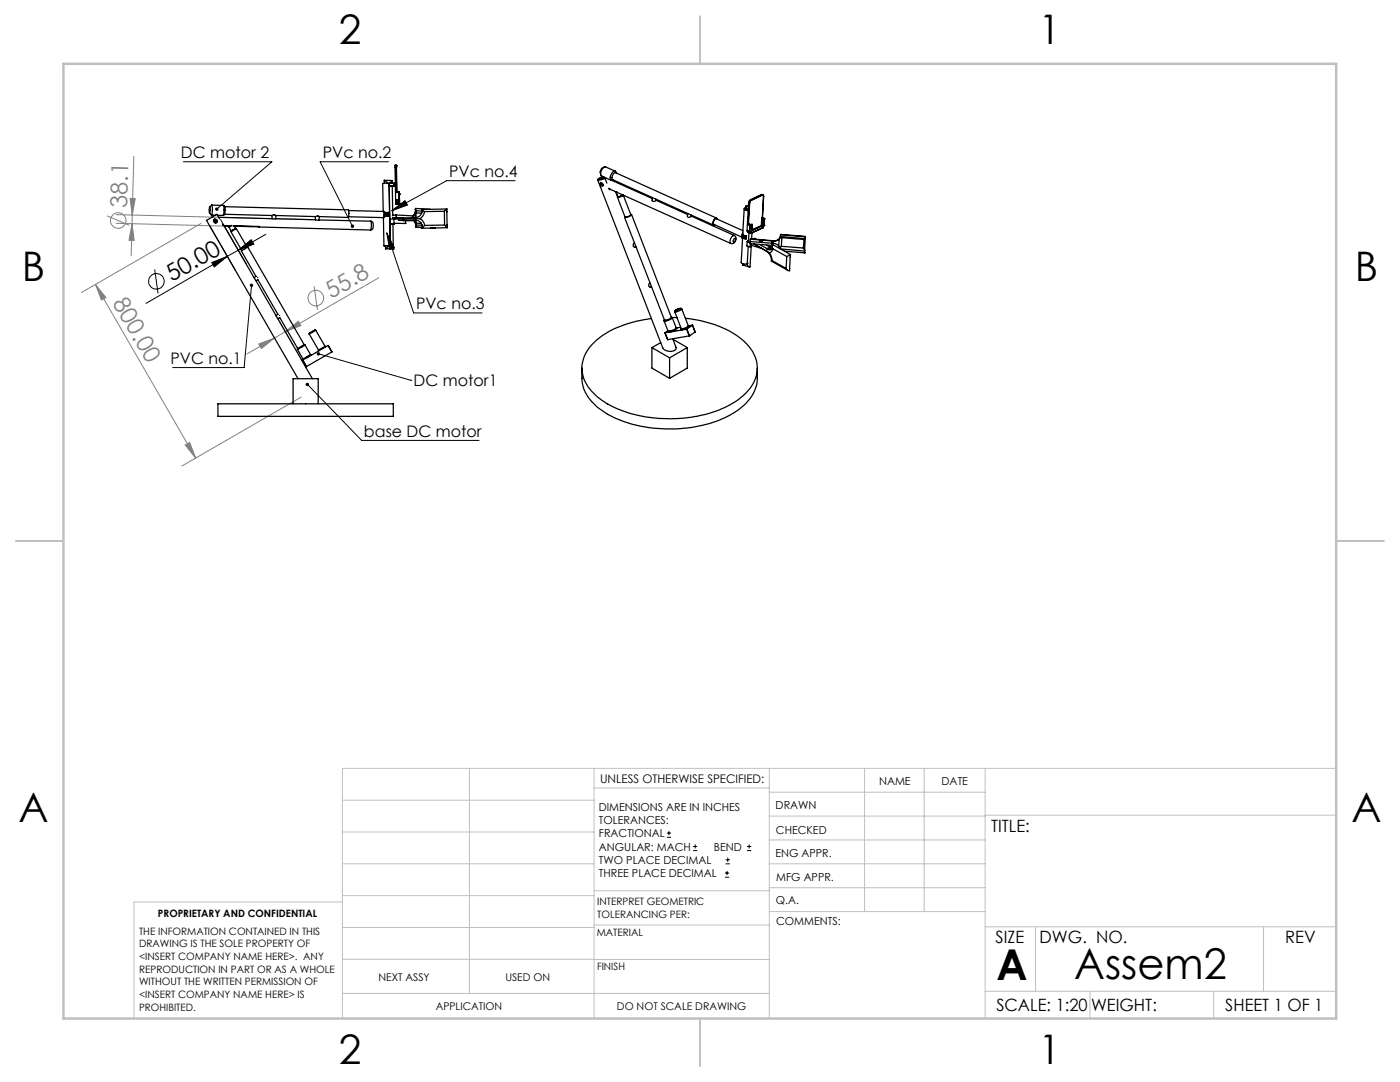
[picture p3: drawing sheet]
<svg xmlns="http://www.w3.org/2000/svg" width="279mm" height="216mm" viewBox="0 0 279 216" stroke-linecap="round" stroke-linejoin="round" font-family="sans-serif">
<g fill="none" stroke="#808080" stroke-width=".2">
<path d="M26 39.6h1l-.6 3.3zM26.7 31.2l-.3 11.7M19 56.8l20.1 34.6M19 56.8l2.1 2.6-.9 .5zM21.4 43.1l4.4 1.8M23.2 44.6l27.2 .7M23.2 42.8l39.2 1.1M26.4 44.7l-.2 6.3M26.4 44.7l.4 3.3-1-.1zM26.4 42.9v1.8M40.1 44.6l-23.8 13.7M62.7 57.1l.7 4.7"/>
<path d="M75.6 55.4l-18.7 10.8M51.6 68.7l3.2-1.2-2.6 2zM54.8 67.5l-5.5 3.1M55.7 64.1l2.8 4.8M56.9 66.2l2.6-2.1 .5 .9zM56.9 66.2l-2.1 1.3M60.1 79.2l-23.8 13.8M37 88.8l.9-.5 1.2 3.1z"/>
<circle cx="23.6" cy="44" r="1.56"/>
<circle cx="63" cy="59.5" r="1.56"/>
</g>
<g fill="none" stroke="#000" stroke-width=".2">
<path d="M36.6 32.3h17.7l-11 9.4M77.5 32.3h-13.6l6.4 12.9M102.8 36.1h-13.7l-10.9 6M30.9 53.8l.6 4.7M41.8 45l5.2 8.9M42.3 52.4l3.1-1.2-2.6 2.1zM44 43.8l5.1 8.9M45.4 51.2l-16.3 9.3M47.6 49.9l-2.2 1.3M47.6 49.9l2.5-2.1 .6 .9zM50.2 56.9l-1.5 16.4h-14.2M53.1 46.7l-5.5 3.2"/>
<path d="M77.2 46.5l5.3 15.9h13.7M77.2 46.5l1.5 2.9-.9 .4zM78.2 42.1l2.6-2.1 .5 .9zM61.3 76.7l10.9 11.2h23.4M63.5 70.6l18.5 5.3M82 75.9h.1M133.1 167.1h.8M133.1 166.2h.8M133.5 165.8v.9M138.3 169.7h.8M138.3 168.9h.8M138.7 168.5v.8"/>
<path d="M144.7 175h.8M144.7 174.2h.8M144.8 172.4h.9M144.8 171.6h.9M145.1 173.8v.8M145.2 171.1v.9M149.1 169.7h.8M149.1 168.9h.8M149.5 168.5v.8"/>
<circle cx="31.2" cy="56.1" r="1.56"/>
</g>
<g fill="none" stroke="#c0c0c0" stroke-width=".2">
<path d="M68.3 159.7h50.3M93.7 153.3v44.9M118.6 153.3v49.9M118.6 157.2h34.9M153.5 153.3v49.9M153.5 158.1h43.1M172.5 153.3v28.6M184.4 153.3v28.6M196.6 153.3v49.9M266.7 153.3h-198.4v49.9M68.3 178.7h50.3M68.3 172.4h50.3"/>
<path d="M68.3 166h50.3M68.3 180h-41.6v23.2M118.6 177.7h35M153.5 167.6h43.1M153.5 162.8h43.1M153.5 172.4h43.1M153.5 177.1h43.1M196.6 162.7h70.1M68.3 198.2h85.2M68.3 191.4l85.2 .1M68.3 185.1h50.3M118.6 184.6h35"/>
<path d="M153.6 181.9h43M196.6 197.8h70.1M196.6 184.9h70.1M206.7 184.9v12.9M217.5 197.8v5.4M242.2 197.8v5.4M252.2 184.9v12.9"/>
</g>
<path d="M139.7 3.2v9.5M3.1 107.9h9.6M266.7 107.9h9.5M139.7 203.2v9.6" fill="none" stroke="#c0c0c0" stroke-width=".25"/>
<path d="M12.7 12.7h254v190.5h-254z" fill="none" stroke="#c0c0c0" stroke-width=".5"/>
<g fill="#000">
<path d="M42.3 52.4l3.1-1.2-2.6 2.1zM47.6 49.9l2.5-2.1 .6 .9z"/>
<path d="M63.4 70.3l-.2 .2 .3 .1-.3-.1a.34 .34 0 0 0 .4 .4 .34 .34 0 0 0 .3-.4 .34 .34 0 0 0-.5-.2zM43 41.5v.4l.3-.2-.3 .2a.35 .35 0 0 0 .5 .1 .35 .35 0 0 0 0-.5 .35 .35 0 0 0-.5 0zM70.1 45a.32 .32 0 0 0 0 .4 .32 .32 0 0 0 .4 0l-.2-.2 .2 .2a.33 .33 0 0 0 .1-.5 .33 .33 0 0 0-.5 .1zM77.2 46.5l1.5 2.9-.9 .4zM78.2 42.1l2.6-2.1 .5 .9zM50 56.7a.34 .34 0 0 0 0 .5 .34 .34 0 0 0 .5-.1 .34 .34 0 0 0-.3-.5v.3v-.3zM61 76.5a.34 .34 0 0 0 .2 .5 .34 .34 0 0 0 .4-.3 .34 .34 0 0 0-.4-.3l.1 .3z"/>
</g>
<g fill="#808080">
<path d="M56.9 66.2l2.6-2.1 .5 .9zM51.6 68.7l3.2-1.2-2.6 2z"/>
<path d="M26 39.6h1l-.6 3.3zM26.4 44.7l.4 3.3-1-.1z"/>
<path d="M19 56.8l2.1 2.6-.9 .5zM37 88.8l.9-.5 1.2 3.1z"/>
</g>
<g fill="none" stroke="#000" stroke-width=".25">
<path d="M76.7 36.5v-.5l.6 .5M76.7 36h1.5M77.6 36.6h.1M77.6 36.6h-1.2l.1 5.6-6.9-.2M77.6 36.6l.3 12.4M77.6 37.1h.1M77.6 36.6v.5M77.7 37.1h.1M78.2 36l-.5 .6M78.2 36v.5M78.3 37.1h-.6l.1 6.6M78.3 37.1l.1 5.9"/>
<path d="M78.6 36.5l.1 .2M78.6 36.5l.1 .5M78.6 36.5l-1 .1M78.7 36.7v.3M78.7 37h.2M78.7 37l-1.1 .1M78.7 37l-.4 .1M78.8 33.4h.2M78.8 33.4l.2 6.5M78.9 36.6l-.2 .1M79 39.9h.1M79 39.9v.5"/>
<path d="M79 39.9h.7M79 32.9l.1 .1M79 33.4h.1M79 32.9l-.2 .1v.4M79 32.9v.5M79 33.4l.1 5M79.1 33v.4M79.1 33.3l.1 5M79.1 33h.1M79.1 33.3h.1M79.1 33v.3M79.1 33.4l.1 4.9"/>
<path d="M79.2 38.3l-.1 .1M79.2 38.3h.4M79.2 39.9v.5zM79.6 38.3l.1 1.6M79.6 38.4h.1M79.6 38.3v.1M79.6 38.4l.1 1.5M79.6 38.4h-.5M79.7 39.9v.5M79.7 39.9h.1M79.7 38.7v2M79.7 38.7h.1"/>
<path d="M79.7 39.9v.2v-.2M119.3 35.9l13 33.5a1.74 1.74 0 0 0 2.6 .1l-.6-1.9M120.1 36.5l.3 .5-.3-.2zM120.3 35.2l-1 .6a1.7 1.7 0 0 0 1.5-.2M120.3 35.2l-.8 .6 1.3-.2M120.3 35.2h.1M120.3 35.2l.1 .3M120.6 33.3l-.5 .3-.3 .4 .1 .9M120.6 35.3l-.4 .4M120.8 35.6l.3 .9M121.5 37.6l.1 .3 .2-.1M121.5 37.6l.3 .2"/>
<path d="M121.8 37.8l24 10.8M122.2 36l8 3.6M122.4 35.9h-.4M122.8 34.1l.2 .4M122.8 34.1l-1.9-.8a1.28 1.28 0 0 0-.8 1.8l1.9 .9M122.8 34.1a1.33 1.33 0 0 0-.8 1.9M122.8 38.2l.5 1M123 38.4h.2M123 38.4l.3 .8M123.1 38.3l-.1 .1M123.3 39.2l-.1 .1M123.3 39.2h.1"/>
<path d="M124.2 38.8l-.2 .3-.7 .1M124.3 38.9l-.7 .4-.3-.1M124.3 38.9l-.8 .4h-.2v-.1M124.4 38.9l1.5 4-.8 .4h-.4l-1.5-4M124.4 38.9l-.5 .3-.7 .1M130.2 39.4l-.1 .6M130.9 39.9l6.3 2.9M130.9 39.7l-.1 .4a.41 .41 0 0 1-.7-.2M149.8 39.8l-.3 .3-.1 .3M149.8 39.8l.1 .1M149.9 39.9l-.3 .2-.1 .4M149.9 39.9l.1 .1"/>
<path d="M150 40l-.4 .5M151.9 38.8l.4 .1M151.9 38.8l.1 .1M151.9 38.8l-2.1 1M152 38.9l.1 .1M152 38.9h.3M152 38.9l-2.1 1M152.1 39l.2-.1 .1 .3M152.1 39l-2.1 1M152.3 38.9h.1M152.3 38.9l.1 .3M152.4 39.2l-.2 4.3"/>
<path d="M152.4 39.2h.1M152.4 39.2l-.2 4.2M41.8 41.3l.5-.4 .1 .9-.2 1.1-.4-.4M41.8 41.3l.1 .7-.1 .5zM42.2 42.9h.8M42.3 40.9l2.3 .1M42.3 43.3h.1M42.3 43.3v.1M42.7 44l.2 .1v.4M42.7 43.9l.3 .1v.5v-.4zM42.8 43.8l.4 .1 .1 .2-.1 .3v-.5l-.4-.1M43.4 43h1.1"/>
<path d="M43.6 43.4l11.4 .2M43.8 43.7l-.5-.9-2.1 1.2 18.3 31.6M44.4 44.7l.2 .2M44.6 41a1.23 1.23 0 0 1 .3 1.4l-.1 .4-.3 .2M44.6 41l.1 1.4-.2 .6M44.7 45.1h1.2M44.8 42.8l9.5 .2M44.9 41.2l24.6 .7 .1 .2-.1 1.3-5.8-.2M45.7 45h.3M45.7 45.3l.4 .8M46 45h-1.3l10.4 18M46.1 46.2l2.2 3.8"/>
<path d="M46.1 45l-.4 .3M46.1 46.1h.1M46.3 45l-.6 .3M46.6 45l5.2 .2-.2 .1M46.7 45l.3 .6M46.7 45.1l4.9 .2M47 45.6h.1M47 45.6l-.9 .5M47.1 45.6l-1 .6M47.1 45.6h.1M47.2 45.6l-1.1 .6M47.2 45.6l2.2 3.8"/>
<path d="M51.1 55.1l-2.9-5 1.2-.8 11.3 19.5M51.1 56l.4-.2 4 6.9-.4 .3M51.1 55.1l-.4 .3M51.4 55.4h.1M51.6 45.2v.1M51.7 45.3l22.2 .6M54.3 43v.6M54.7 42.9l-.4 .1M54.7 42.9h.1M54.8 42.9l.2 .1M55 43.6l8.7 .3M62.9 43.2l.5-.1 .3 .1"/>
<path d="M62.9 43.2l-7.8-.2-.1 .6M62.9 43.2v.7M63.7 43.9l10.3 .2M63.7 43.2v.7M69.6 43.3l6.9 .1 .1 5.7M74 44.1a1.12 1.12 0 0 1 .4 1.6l-.5 .2M74 44.1l.1 1.1-.2 .7M76.5 43.4v.1M76.6 42.3v1M76.6 42.2v1.2M76.7 42.2l.2 .2M76.9 42.4h.6"/>
<path d="M77 49.6l1.5 .1M77 42.7l.3 .1-.1 .2v-.2zM77 42.6h.1M77 42.6h.1a.22 .22 0 0 1 .2 .1 .22 .22 0 0 1 0 .3M77 42.6l.2 .1 .1 .3M77.1 42.6l.3 .1-.1 .3M77.1 42.5l.3 .1-.1 .4M77.1 42.5l.3 .2-.1 .3M77.3 43h.1M77.5 43.1l-.8 .1v.2M77.5 49h-.6l.1 .6M77.5 49l.5 .1 .5 .6"/>
<path d="M77.5 49l-.5 .6M77.5 42.4h.1M77.5 43.2h.1M77.6 42.4v.8M77.8 44.7h.6M77.8 44.7h.1M77.8 44.8l.1 4.2M77.8 44.8h.1M77.9 49h.1M77.9 49h-1.3l.3 .1M77.9 43.7h-.1M77.9 43.7v1"/>
<path d="M77.9 44.7h-.1M77.9 44.7h.7M77.9 43.7h.7v1M78.4 43.4l.1 .1M78.4 44.7h.1M78.4 43.5h.7M78.4 44.7l.1 4.9M78.5 43.5h.7M78.5 49.7h.1M78.5 44.7v.1M78.5 44.7l-.1 .1M78.6 44.6h2.3"/>
<path d="M78.6 44.7l-.2 .1M79 40.4h.7M79 40.4v.3M79 40.7h.1M79 40.7h.2M79 42.9l-.7 .1M79 42.9l.1 .5M79 42.9l3.4 .2M79.1 43.4l-.6 .1M79.1 43.4l1.4 .1M79.2 40.4v.3M79.2 40.7h.1"/>
<path d="M79.7 40.4v.3M79.7 40.7h.1M79.7 40.7h-.5M79.7 40.4h.1M79.7 40.6v.1M79.7 40.6h.1M79.7 40.4v.2M80.4 44h.2M80.9 44.6h.1M80.9 44v.6M82.4 43.1l.1 .3M82.4 43.1v.4"/>
<path d="M82.6 44l.2 .4 .2 .9M82.7 44h.1M82.7 44l-1.8 .1M82.7 44h-3.2M82.7 44l.2 .3M82.8 43.9l-.1 .1M82.8 42.7l-.4 .4M82.8 42.7l.1 .7M82.9 44.3l.1 .4M82.9 43.9v.4M82.9 43.9a1.33 1.33 0 0 1 1.3 1.6M82.9 43.6v.3"/>
<path d="M82.9 43.6h.9M82.9 43.4v.2M82.9 43.4l-4.5 .1M82.9 43.6l-4.3 .1M82.9 43.9l-.2 .1M83 41.6h-.1a1.66 1.66 0 0 1-.5 1.5M83 41.6v.5M83 42.2l-.2 .5M83 42.2v1.2M83 41.6l2.9 .2M83 44.7v.2M83 42.1v.1"/>
<path d="M83 45.3l1.3 .1M83 42.5h1.1M83 42.1h1.2M83 44.9v.4M83 44v.7M83 44.5l1.1 .1M83 44.9h1.2M83.8 43.6a1.84 1.84 0 0 1 .9 1.4M84.1 42.6l-.4 .5-.8 .3M84.2 41.8v.4M84.2 41.8l.5 .4M84.2 42.3l-.1 .3"/>
<path d="M84.7 42.2a1.97 1.97 0 0 1-.9 1.4M84.7 45l-.5 .5M85.9 45.5h1M86 45.5h.9M86.9 45.5h.1M88.7 42.2v2.7M88.7 42.2h-4M88.7 44.9l.6 .5M88.7 44.9l-4 .1M89.2 41.7l-.5 .5M89.2 41.7l.1 3.7M89.2 41.7l-5 .1"/>
<path d="M89.3 45.4l-5.1 .1M125.9 42.8h.1l-.1 .2a1.32 1.32 0 0 1-1.3 .3h.1M126 42.8l8 20.5-.5 .4-.9 .2-8-20.5M126.6 48.6a.4 .4 0 0 0-.2 .4 .4 .4 0 0 0 .3 .3h.2M126.6 48.5l-.1 .1M129.6 56.6h.2M129.7 56.6a.38 .38 0 0 0-.3 .4 .38 .38 0 0 0 .4 .3h.2M137.2 42.6v.5M137.9 43.1l8.6 3.9M138 42.9a.48 .48 0 0 1-.7 .4l-.1-.2M143 43.5l-20.1-9a.98 .98 0 0 0-.7 1.3l20.2 9.1M143.1 43.7v-.1a.88 .88 0 0 0-.8 1.2l.1 .1h.2"/>
<path d="M146.5 47a.9 .9 0 0 1 .3 1 .9 .9 0 0 1-1 .6M146.5 47.6h.1a.41 .41 0 0 1 .1 .4 .41 .41 0 0 1-.4 .3zM146.5 47a1.13 1.13 0 0 0-.7 1.6M148.2 47.4l-.3 5a.78 .78 0 0 0 1.2 .1M148.2 52.7v.2l.3-.2M148.2 52.9l1.3 .4M148.2 46.5l-.2 .4v.5l.7 .3M148.2 46.5l.1 .3M148.3 46l-5.4-2.4a.81 .81 0 0 0-.4 1.2l5.5 2.5M148.3 47.1a.21 .21 0 0 1 .3 .1 .21 .21 0 0 1-.1 .3zM148.3 46.8l.6 .2M148.4 47.1l-.1 .1 .2 .2"/>
<path d="M148.5 47.1l.2 .3M148.5 47.4l.1 .1zM148.5 41.7l-.3 4.8M148.8 47.7h.1M148.8 41.4l-.3 .2 .1 .3 .7 .1M148.9 41.2l-.1 .5 .5 .1a.45 .45 0 0 1-.3-.7l.4 .1M148.9 47l-.1 .7M148.9 47.7h-.1M148.9 47v.1M148.9 47.1v.6M149.1 46h.1M149.1 46v.2l.3 .2"/>
<path d="M149.1 46l.5 .3M149.1 46l.2 .1M149.1 52.5h.1M149.1 48.2l-.1 .9 .7 .2M149.1 48.2l.5 .2M149.3 46.1l.1 .3M149.3 44.8l.3 .2M149.4 44.8h-.1M149.4 48l.2 .3M149.4 46.4l.3 .1M149.4 44.8l.3 .1M149.4 48l-.3 .2"/>
<path d="M149.4 48v.1M149.4 40.4l-.3 5.6M149.4 40.4l.1 .1M149.5 46.4l-.1 1.8M149.5 44.7h.1M149.5 44.7l-.1 .1M149.5 40.5h.1M149.5 44.7l.3 .2M149.5 40.5l-.2 4.3M149.6 46.3h.1M149.6 46.3l.1 .2M149.6 40.5l-.2 4.3"/>
<path d="M149.6 45h.1M149.6 46.3l.1 .2h.3M149.6 45v1.3M149.7 46.5h.2M149.7 44.9l-.1 .1M149.7 44.9v.1M149.7 46.5h.1M149.7 48.2l4.4 .3M149.7 48.2l-.1 .4 4.4 .4M149.7 45l-.1 1.3M149.8 47.7h.1M149.8 47.7l-.1 .5"/>
<path d="M149.8 47.7l4.3 .4M149.8 48.6l-.1 .7M149.8 44.9h.1M149.9 48.6v.3l2.1 .7M149.9 47.7l4.5 .3M149.9 49.1l-.2 4.1a.37 .37 0 0 1-.5 0 .37 .37 0 0 1-.1-.5l.2-3.5M150 46.5h-.1M150 49l-.3 .3M150.1 44.8h.1M150.1 44.8l-.4 .1M150.1 46.5l-.1 1.2M150.1 44.8l-.4 .2"/>
<path d="M150.1 44.8l-.3 .1M150.1 44.8l-.1 1.3M150.4 47.7l.2-.1 .4 .2M150.4 48.7l2.6 1.4M150.5 48.7l2.4 1.4M151.6 48.8l1.5 .8M151.7 48.1l.3-.1 .1 .2-.3 .1zM151.8 48.3h.2M151.9 45l-1.9 .9M151.9 45h.1M152 45h.1M152 45l-2 1 2-1"/>
<path d="M152 43.6l-.1 1.4M152 43.6l.3 .1M152 43.5v.1M152 45l.1 .1M152 43.5l.4 .2M152.1 43.8h.1M152.1 43.8l-.1 1.2M152.1 43.8l.1 .1M152.1 45.5h.1M152.1 45.5l-2.2 1M152.1 45.5l-2.1 1M152.1 45.1l-2.1 1"/>
<path d="M152.2 43.5h-.2M152.2 43.4v.1M152.2 43.4h.1M152.2 43.4l.3 .2M152.2 43.9l-.1 1.2M152.4 43.7l-.3 .1M152.5 44.9l-.4 .6M152.5 44.9h.1M152.5 43.6v.1M152.5 43.6l-.1 .1M152.5 43.6h.1M152.5 43.7h.1"/>
<path d="M152.5 43.7v1.2M152.5 43.7l-.3 .2M152.9 50.1l.6 .3M152.9 50.1h.1M153 48.9l.7 .4M153 50.1a2.26 2.26 0 0 1 1 2M153.1 49.6l.1 .1M153.2 49.7l-.3 .4M153.5 50.4l.4 .7 .2 .9M153.7 49.3v.4M153.7 49.7l.1 .1M153.7 49.3l-.6 .3"/>
<path d="M153.7 49.7l-.2 .1M153.8 49.8h-.2M153.8 49.5v.3M154 52.1l3.3 1.9M154.1 48.5l.2 .1-.1 .3M154.1 48.5l-.1 .5M154.1 49.1a.52 .52 0 0 1-.2 .7 .52 .52 0 0 1-.7-.1M154.1 52l-.1 .1M154.1 52l2.8 1.6M154.1 48.1l.2 .2M154.1 48.1v.4M154.1 48.1h.3"/>
<path d="M154.2 48.9l-.2 .1M154.2 48.8l-.1 .3 .1 .5M154.2 49.6v.2a.82 .82 0 0 1-.7 .6M154.2 48.8l3.6 2M154.2 49.6l2.8 1.6M154.3 48.5h.1M154.3 48.5l.6 .2 .5 .4M154.3 48.3v.4M154.3 48.3v.1M154.4 48v.1M155.4 49.1l.2 .4M155.5 47.7l-.5 .3-.6 .1"/>
<path d="M155.5 47.7l-.1 1.4M155.6 49.5v.1M155.7 47.3l-.5 .6-.8 .1M155.7 47.3l-.2 .4M155.7 47.3l5 .5M155.8 46.8l4.9 .4M155.8 46.8v.4M155.8 47.2l-.1 .1M155.8 47.2h.1M155.8 47.2l4.9 .4M155.8 49.7l4.8 .4M155.9 49.1l-.3 .4"/>
<path d="M155.9 49.1l4.4 .4M156 47.4l-.1 1.7M156.6 50.1l3.9 .3M157 51.2l-.1 2.4M157.8 50.8l-.2 3.2h-.3l-.4-.4M157.8 50.8l-.8 .4M160.3 49.5l.3 .4M160.4 47.8l-.1 1.7M160.5 50.4h.1M160.6 49.9v.2M160.6 50l-.1 .4M160.6 50.1l-.1 .3"/>
<path d="M160.7 47.6v.2M160.7 47.8l-.1 2.1M160.7 47.2v.5M160.7 47.2v.4M55.1 63l7.2 12.6M55.8 62.9v.1M55.8 63.4l3.6 6.1M55.8 63.4l-.3 .2M59.4 69.7l1.1 1.9M59.4 69.5v.2M60.4 71.9h.1M60.4 71.9l.7 1.3"/>
<path d="M60.4 71.9h-.1M60.4 71.8l.8 1.3M60.5 71.6l-.1 .3M60.7 68.8l.2 .1M60.7 68.8l-1.3 .7M60.9 68.9l-1.5 .8M60.9 68.9l1.1 1.9M61.1 73.2h-.1M61.2 73.1l-.1 .1M61.2 71.2l.1 .2M61.2 71.2l-.7 .4M61.5 71l-.3 .2"/>
<path d="M61.5 71l.2 .2M61.7 71.2l-1.3 .6M61.7 66.6l1.9 3.3M62 70.8h.2M62 70.8l-.5 .2M63 65.9l-.2-.1-.8 .5-.3 .3M63 65.9l-1.3 .7M63 65.9l1.9 3.2M63.6 69.9l-.1 .2M64.9 69.1l.2 .1M64.9 69.1l-1.3 .8M65.5 68.9l.7 1.3"/>
<path d="M65.5 68.9l-3.8 2.3M66.2 70.2l-5 2.9M116.1 73.4v2.1a8.6 8.6 0 0 0 4.8 6.9 27.4 27.4 0 0 0 20.9 2.1 14.9 14.9 0 0 0 8.2-5.5l.5-.9a5.3 5.3 0 0 0 .6-2.6v-2.1M130.1 69.4v4l3.5 2.1M130.1 69.4l3.5 2M131.9 68.4l-1.8 1M132.5 64l.8 2M132.6 63.8l-.1 .2M132.7 66.4h.1M132.7 66.4l.5 1.4M133.2 67.8h.1M133.3 66l-.6 .4"/>
<path d="M133.3 66v.1M133.3 66l.2 .1M133.3 66.1l-.1 .2h.2M133.4 66.3l-.7 .1M133.5 66.1l-.1 .2M133.6 71.4v4.1M133.7 66.3h-.3M133.8 66l-.3 .1M133.8 66l-.1 .3M134 63.3l.2 .1M134.1 63.4h1M134.2 63.4l-.8 .5-.9 .1"/>
<path d="M134.2 63.4l.7 2M134.3 67.7l2.9 1.7M134.7 62.2l1.3 3.4M134.8 61.9l1.1-.3-.9 .4zM134.9 65.4l.1 .1M134.9 65.4l-.4 .4-.7 .2M135 65.4l.1 .1a1.98 1.98 0 0 1-1.4 .8M135.9 65.3l-.9 .1M136 65.6v.1M136.1 61.7a1.24 1.24 0 0 0-1.4 .4v.1M136.1 61.7l-.8 .4-.6 .1M136.1 61.7l1.3 3.3"/>
<path d="M136.8 63.5a20.4 20.4 0 0 1 12.2 5.1 6.6 6.6 0 0 1-.4 10.1 21.7 21.7 0 0 1-14.3 4.8 23.2 23.2 0 0 1-15.2-4.4 7.1 7.1 0 0 1-2.8-7 10 10 0 0 1 5.5-6.1 25 25 0 0 1 8.2-2.4M137 65.7l-3.3 .6M137 65.7l.5 1.3M137.1 65.7h-.1M137.1 65.7l.5 1.3M137.2 69.4v4l-3.6 2.1M137.2 69.4l-3.6 2M137.4 65v.1M137.4 65l-.7 .5-.7 .1M137.4 65.1h.1a1.83 1.83 0 0 1-1.6 .6l.1-.1M137.5 67h.1M137.5 67l-4.3 .8"/>
<path d="M138.2 64.9h.1M138.2 64.9l-.8 .1M138.2 64.9l-1.1 .8M138.2 64.9l.5 1.4M138.7 66.3l-1.1 .7M43.5 80.6h35v2.5h-35zM58.5 80.6v-5h5v5"/>
<circle cx="120.1" cy="36.8" r=".33"/>
<circle cx="43" cy="44.1" r=".37"/>
<circle cx="77.2" cy="42.8" r=".25"/>
</g>
<g font-size="8.5">
<text x="198.9" y="195.5">A</text>
<text x="214.4" y="195.4">Assem2</text>
</g>
<g font-size="8.1">
<text x="67.6" y="8.9">2</text>
<text x="207.3" y="8.9">1</text>
<text x="4.4" y="56.2">B</text>
<text x="270.4" y="56.2">B</text>
<text x="3.7" y="164.1">A</text>
<text x="269.7" y="164.1">A</text>
<text x="67.6" y="212.4">2</text>
<text x="207.3" y="212.4">1</text>
</g>
<g font-size="4.7" fill="#808080">
<text x="25.4" y="41.5" transform="rotate(-89 25.4 41.5)">38.1</text>
<text x="66.1" y="59.7" transform="rotate(-30 66.1 59.7)">55.8</text>
<text x="22.4" y="60.5" transform="rotate(60 22.4 60.5)">800.00</text>
</g>
<text font-size="4.7" x="34.3" y="56.3" transform="rotate(-30 34.3 56.3)">50.00</text>
<g font-size="3.4">
<text x="197.8" y="166">TITLE:</text>
<text x="198.7" y="188.1">SIZE</text>
<text x="207.5" y="188.1">DWG. NO.</text>
<text x="256.5" y="188.2">REV</text>
<text x="198.8" y="201.7">SCALE: 1:20</text>
<text x="217.7" y="201.8">WEIGHT:</text>
<text x="244.5" y="201.7">SHEET 1 OF 1</text>
</g>
<g font-size="3.2">
<text x="36.1" y="31.5">DC motor 2</text>
<text x="64.4" y="31.5">PVc no.2</text>
<text x="89.6" y="35.3">PVc no.4</text>
<text x="83" y="61.7">PVc no.3</text>
<text x="34" y="72.6">PVC no.1</text>
<text x="82.5" y="77.1">DC motor1</text>
<text x="72.6" y="87.2">base DC motor</text>
</g>
<text font-size="2.4" x="119.8" y="156.2">UNLESS OTHERWISE SPECIFIED:</text>
<g font-size="2.2">
<text x="119.5" y="161.8">DIMENSIONS ARE IN INCHES</text>
<text x="154.8" y="161.4">DRAWN</text>
<text x="175.4" y="156.6">NAME</text>
<text x="187.9" y="156.7">DATE</text>
<text x="119.5" y="164.4">TOLERANCES:</text>
<text x="119.5" y="167.1">FRACTIONAL</text>
<text x="154.9" y="166.3">CHECKED</text>
<text x="119.5" y="169.7">ANGULAR: MACH</text>
<text x="119.5" y="172.4">TWO PLACE DECIMAL</text>
<text x="142.5" y="169.7">BEND</text>
<text x="154.8" y="171">ENG APPR.</text>
<text x="119.5" y="175">THREE PLACE DECIMAL</text>
<text x="154.9" y="175.7">MFG APPR.</text>
<text x="154.9" y="180.4">Q.A.</text>
<text x="154.9" y="184.6">COMMENTS:</text>
</g>
<g font-size="2.1">
<text x="75.5" y="195.7">NEXT ASSY</text>
<text x="100.9" y="195.7">USED ON</text>
<text x="86.9" y="201.5">APPLICATION</text>
<text x="123.1" y="201.6">DO NOT SCALE DRAWING</text>
</g>
<g font-size="2">
<text x="31.5" y="182.9">PROPRIETARY AND CONFIDENTIAL</text>
<text x="119.2" y="180.6">INTERPRET GEOMETRIC</text>
<text x="119.2" y="183.1">TOLERANCING PER:</text>
<text x="27.8" y="186.5">THE INFORMATION CONTAINED IN THIS</text>
<text x="27.8" y="189">DRAWING IS THE SOLE PROPERTY OF</text>
<text x="27.8" y="191.6">&lt;INSERT COMPANY NAME HERE&gt;. ANY</text>
<text x="119.1" y="186.7">MATERIAL</text>
<text x="27.8" y="194.1">REPRODUCTION IN PART OR AS A WHOLE</text>
<text x="27.8" y="196.6">WITHOUT THE WRITTEN PERMISSION OF</text>
<text x="119.1" y="193.5">FINISH</text>
<text x="27.8" y="199.1">&lt;INSERT COMPANY NAME HERE&gt; IS</text>
<text x="27.8" y="201.7">PROHIBITED.</text>
</g>
</svg>
